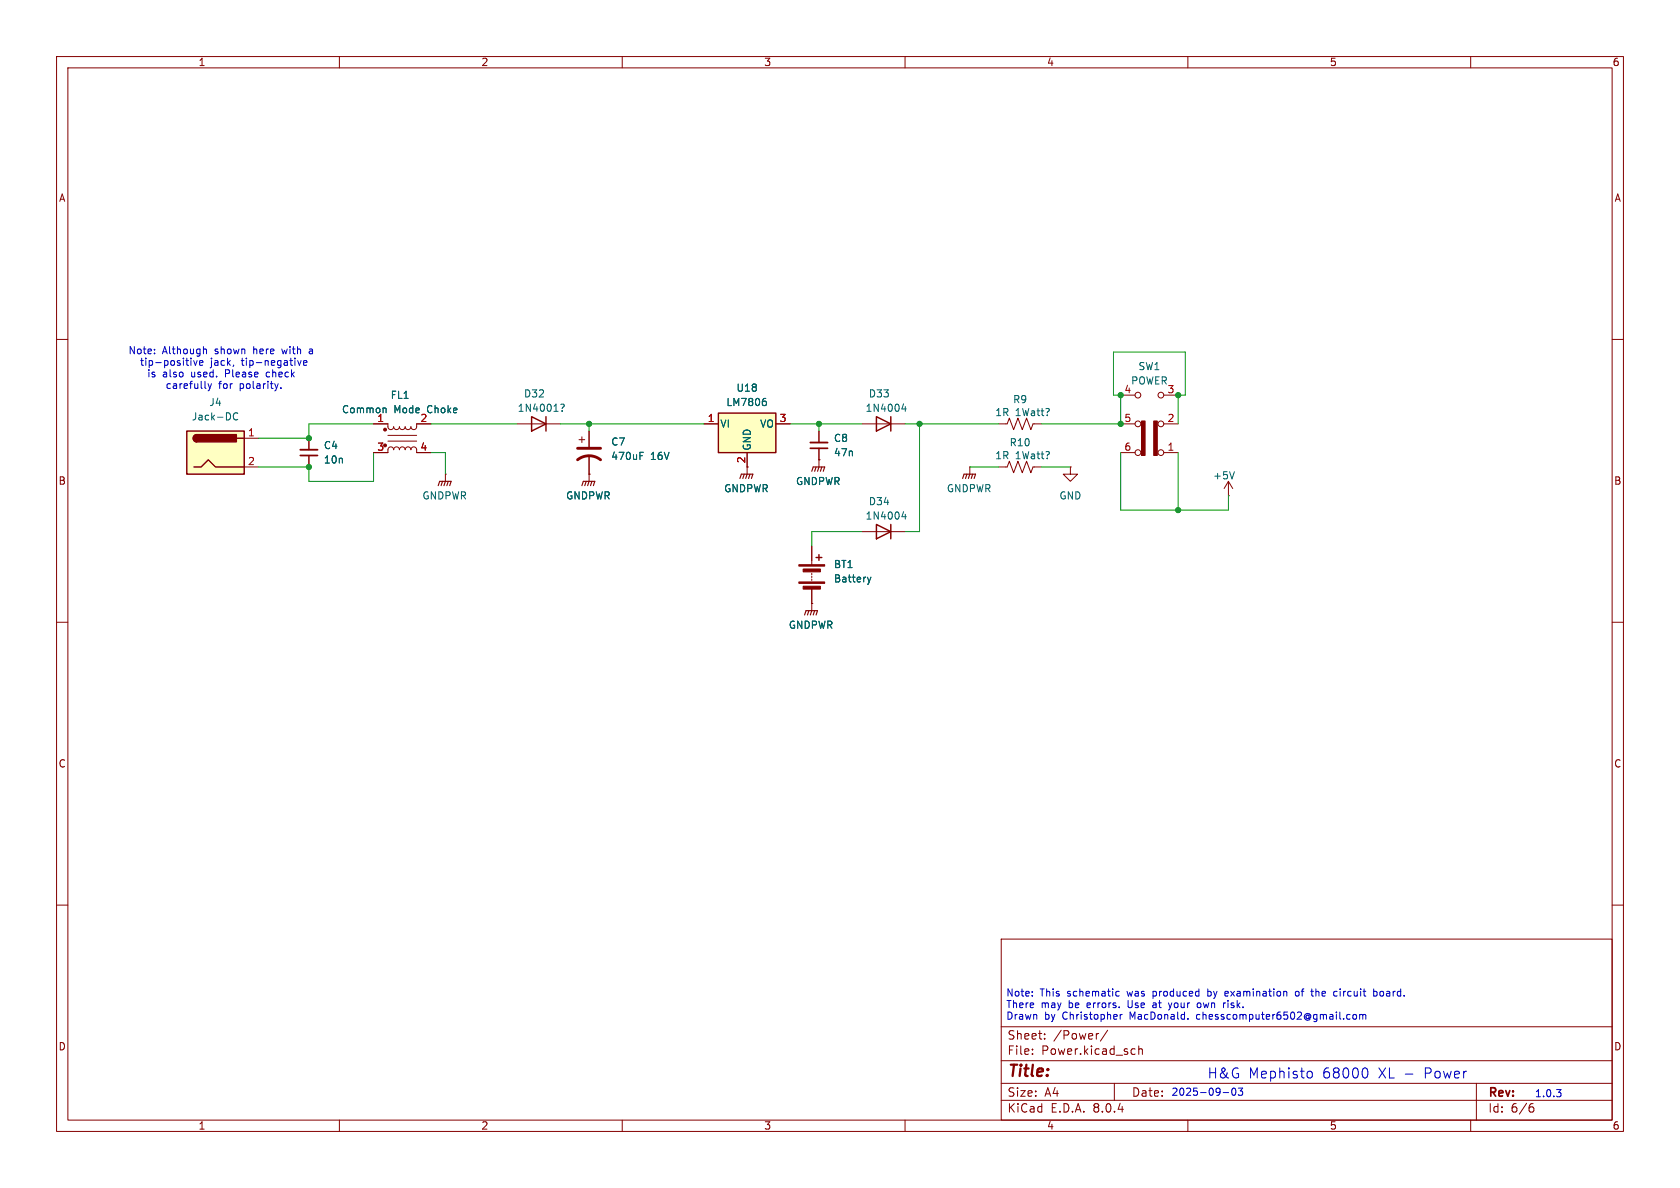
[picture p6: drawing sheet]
<svg xmlns="http://www.w3.org/2000/svg" width="297mm" height="210mm" viewBox="0 0 297 210" stroke-linecap="round" stroke-linejoin="round" font-family="sans-serif">
<g fill="none" stroke="#840000" stroke-width=".18">
<path d="M10 10h277v190h-277zM12 12h273v186h-273zM60 10v2M110 10v2M160 10v2M210 10v2M260 10v2M10 60h2M285 60h2M91.4 74.9h7.7M144.8 76.2v2M144.8 79.2v3.4"/>
<path d="M152.4 74.9h7.6M198.1 74.9h2.6M198.1 69.9h2.6M205.7 74.9h2.6M205.7 69.9h2.6M78.7 83.8h.1M78.7 83.8v1.3M144.8 81.3h.1M152.4 94h7.6M176.5 82.6h1.6l.3-1.1 .8 2.1 .8-2.1 .7 2.1 .8-2.1 .7 2.1 .4-1h1.5M198.1 80h2.6M205.7 80h2.6"/>
<path d="M10 110h2M285 110h2M10 160h2M285 160h2M177 166h108v32h-108zM60 198v2M110 198v2M160 198v2M177 194.5h108M177 191.5h108M177 187.5h108M177 181.5h108"/>
<path d="M182.5 186.3v.1M182.5 185.5v.1M184.7 183.6v.1M184.7 182.8v.1M194.2 182.7l-.2 .1M195.8 182.1l-1.3 2M197 191.5v3M200.2 185.4l.5 .1M200.7 186.3l-.5 .1M201.3 185.5l.2-.1 .4 .1 .1 .9M201.3 184.9v1.5M210 198v2"/>
<path d="M260 198v2M261 191.5v6.5M270.6 195.7h.3l.3 .3-.1 .5-.5 .1M271 195.1l-.4 .1"/>
<circle cx="201.2" cy="69.9" r=".51"/>
<circle cx="201.2" cy="74.9" r=".51"/>
<circle cx="205.2" cy="69.9" r=".51"/>
<circle cx="205.2" cy="74.9" r=".51"/>
<circle cx="201.2" cy="80" r=".51"/>
<circle cx="205.2" cy="80" r=".51"/>
</g>
<g fill="#840000" stroke="#840000" stroke-width=".18">
<path d="M204 74.4h.6v6.1h-.6z"/>
<path d="M201.8 74.4h.6v6.1h-.6z"/>
</g>
<path d="M77.5 85.9l.2-.8h2.1l-.3 .8M78.2 85.1l-.2 .8M78.7 85.1l-.2 .8M79.2 85.1l-.2 .8M143.5 83.3l.3-.7h2l-.3 .7M144.3 82.6l-.3 .7M144.8 82.6l-.3 .7M145.3 82.6l-.3 .7" fill="none" stroke="#840000" stroke-width=".2"/>
<path d="M143.3 78.2h3" fill="none" stroke="#840000" stroke-width=".33"/>
<path d="M143.3 79.2h3" fill="none" stroke="#840000" stroke-width=".3"/>
<path d="M94 73.7l2.5 1.2-2.5 1.3zM96.5 73.7v2.5M154.9 73.7l2.6 1.2-2.6 1.3zM157.5 73.7v2.5M154.9 92.7l2.6 1.3-2.6 1.3zM157.5 92.7v2.6" fill="none" stroke="#840000" stroke-width=".25"/>
<path d="M99.1 71.5l.5-.1 .1 .2-.3 .6M99.4 72.6v.1M159.7 71.4l-.3 .9h.8M160 71.9v.8M159.7 90.4l-.3 .9h.8M160 90.9v.9" fill="none" stroke="#006464" stroke-width=".18"/>
<path d="M33 76.2h10.2v7.6h-10.2z" fill="#ffffc2"/>
<path d="M33 76.2h10.2v7.6h-10.2zM34.8 76.8a.64 .64 0 0 0-.6 .7 .64 .64 0 0 0 .6 .6M41.9 77.5h1.3M34.3 82.6h1.3l1.2-1.3 1.3 1.3h5.1" fill="none" stroke="#840000" stroke-width=".25"/>
<g fill="#840000" stroke="#840000" stroke-width=".25">
<path d="M34.3 77l.5-.2v1.3a.63 .63 0 0 1-.6-.4 .63 .63 0 0 1 .1-.7z"/>
<path d="M34.8 76.8h7v1.3h-7z"/>
</g>
<path d="M43.2 77.5h2.5M43.2 82.6h2.5M189.2 82.6v1.2h1.3l-1.3 1.3-1.2-1.3h1.2M189.2 82.6h.1" fill="none" stroke="#840000" stroke-width=".18"/>
<path d="M42 73.1a.6 .6 0 0 0-.8 .4 .6 .6 0 0 0 .6 .7l.2-.1" fill="none" stroke="#006464" stroke-width=".18"/>
<path d="M127 73h10.2v7h-10.2z" fill="#ffffc2"/>
<path d="M127 73h10.2v7h-10.2zM144.3 98.6h1M144.8 98v1.1" fill="none" stroke="#840000" stroke-width=".25"/>
<g fill="none" stroke="#840000" stroke-width=".18">
<path d="M54.6 77.5v2M66 74.9h2.6v.8l.5 .2 .3-.1 .2-.4 .1 .4 .3 .1 .4-.1 .2-.4 .1 .4 .3 .1 .4-.1 .2-.4 .1 .3 .3 .2h.4l.2-.5 .2 .4 .4 .1 .4-.3 .1-.7h2.5M68.6 77h5.1M68.6 78h5.1M73.7 79.5l-.2-.4-.3-.1-.4 .1-.2 .4-.1-.3-.3-.2-.4 .1-.2 .4-.1-.3-.3-.2-.4 .1-.2 .4-.2-.4-.4-.1-.3 .2-.1 .3-.2-.4-.4-.1-.4 .3v.7h-2.6M102.4 77.7h1M102.9 77.2v1M104.1 76.2v2.8M124.5 74.9h2.5M137.2 74.9h2.5M144.8 76.2v2M144.8 79.2v2.1"/>
<path d="M176.5 74.9h1.6l.3-1 .8 2 .8-2 .7 2 .8-2 .7 2 .4-1h1.5M54.6 80.5v2.1M73.7 80h2.5M104.1 83.8h.1M104.1 80.5v4.6M132.1 80v3.8M143.5 96.5v3.3M144.8 81.3h.1M171.4 82.6h.1M171.4 82.6v1.2M217.2 87.6h.1M217.2 85.1l-.8 1.3"/>
<path d="M217.2 85.1v2.5M217.2 85.1l.7 1.3M143.5 106.7h.1M143.5 101.3v.3M143.5 101.9v.2M143.5 102.4v.2M143.5 104.1v3.9"/>
</g>
<path d="M67.9 72.1l.4 .2v.7M113.1 80h.6M135.1 70.4h.3M135.3 70.9l.2 .3v.3l-.2 .2M113.1 80.6h.5M218.2 83.4l-.4 1.3M153.4 102l.3 .9M153.7 102.9l-.2 .3M154 102l-.3 .9" fill="none" stroke="#006464" stroke-width=".18"/>
<g fill="none" stroke="#840000" stroke-width=".2">
<path d="M102.9 85.9l.2-.8h2.1l-.3 .8M103.6 85.1l-.2 .8M104.1 85.1l-.2 .8M104.6 85.1l-.2 .8M130.8 84.6l.3-.8h2l-.3 .8M131.6 83.8l-.3 .8M132.1 83.8l-.3 .8M132.6 83.8l-.3 .8M170.2 84.6l.2-.8h2.1l-.3 .8M170.9 83.8l-.2 .8M171.4 83.8l-.2 .8M172 83.8l-.3 .8"/>
<path d="M142.2 108.7l.3-.7h2l-.2 .7M143 108l-.3 .7M143.5 108l-.2 .7M144 108l-.2 .7"/>
</g>
<path d="M102.1 79.2h4.1M102.1 81.3a3.3 3.3 0 0 1 4.1 0" fill="none" stroke="#840000" stroke-width=".51"/>
<g fill="#840000" stroke="#840000" stroke-width=".18">
<path d="M141.2 102.9h4.6v.2h-4.6z"/>
<path d="M141.2 99.8h4.6v.3h-4.6z"/>
<path d="M142 103.6h3v.5h-3z"/>
<path d="M142 100.6h3v.5h-3z"/>
<circle cx="68.1" cy="78.7" r=".25"/>
<circle cx="68.1" cy="75.9" r=".25"/>
</g>
<path d="M53.1 79.5h3" fill="none" stroke="#840000" stroke-width=".33"/>
<path d="M53.1 80.5h3" fill="none" stroke="#840000" stroke-width=".3"/>
<g fill="none" stroke="#0000c2" stroke-width=".18">
<path d="M27.3 62.4v.1M27.3 61.8v.1M33.8 63.7v.9M34.2 63.7l.3 .9 .3-.9M35.3 63.8v.7h.5M35.8 63.8l.1 .2-.6 .2M36.1 61.7l.4 .2v.6M36.3 68.6l.1 .1M36.8 67.8l.3 .9M37.1 68.7l-.3 .4M37.4 67.8l-.3 .9M41.3 64.5v.2"/>
<path d="M49.2 67.8l-.3 .9M49.7 68.6v.1M52.6 63.7l.3 .9 .3-.9M53.7 64.2l.6-.2-.1-.2-.4-.1-.1 .2v.6h.5M54.8 61.7l-.1 .1M54.8 62.1l-.1 .1 .1 .3M182.5 176v.1M182.5 175.3v.1M197.3 176l.2 .1 .4-.1M197.9 175.3l-.4-.1-.2 .2M198 179.3v.9M198.4 179.3l-.4 .3"/>
<path d="M204 177.6l-.2 .2 .2 .3M206.6 177.3l.3 .8M206.9 178.1l-.3 .5M207.2 177.3l-.3 .8M211.8 177.3l-.2 .2 .1 .5 .2 .1h.3M212.1 177.3h.1M213.5 174.8v1.3M213.5 176l.1 .1M213.6 175.2l-.1 .1M216.5 177.3h.2M216.5 175.9l.2 .2h.3M217 175.2h-.3l-.2 .2"/>
<path d="M217.1 175.5l-.6 .2M227.4 175.3l.1 .8M229.5 175.3l-.3-.1-.2 .3 .1 .5 .1 .1 .3-.1M231.7 175.2h.5M232.1 176.1h.1M236 175.2l.4 .1M236.4 176l-.4 .1M238.2 179.4h.5M239.3 179.4l.3-.1 .2 .3v.3l-.2 .3-.3-.1-.1-.2zM240.4 179.4l.3-.1 .2 .2M240.4 179.3v.9M240.9 179.5l.2-.2 .3 .1 .1 .8"/>
<path d="M240.9 179.5v.7M242.9 175.3l.3-.1 .3 .3-.2 .5h-.4M242.9 174.8v1.3M244 175.4v.6M210 180.1v.1M216.2 193.1h1M217.9 192.4h.2a.68 .68 0 0 1 .4 .6 .68 .68 0 0 1-.4 .6 .84 .84 0 0 1-.2-1.2zM218.9 192.4h.8l-.4 .4 .3 .2v.5l-.2 .1-.5-.1M231.4 189.4a.48 .48 0 0 1 .6 .3v.5a.48 .48 0 0 1-.6 .4M238.2 180.1h.5M241.4 188.8a1.11 1.11 0 0 1 0 1.8M275.2 192.6h.8l-.5 .5"/>
<path d="M275.7 193.1l.3 .2v.3l-.3 .3"/>
</g>
<g fill="none" stroke="#009600" stroke-width=".18">
<path d="M66 74.9h-11.4v2.6h-8.9M76.2 74.9h15.2M99.1 74.9h25.4M104.1 74.9v1.3M139.7 74.9h12.7M144.8 74.9v1.3M160 74.9h16.5M162.6 74.9v19.1h-2.6M184.1 74.9h14v-5h-1.3v-7.7h12.7v7.7h-1.2v5M66 80v5.1h-11.4v-2.5h-8.9M76.2 80h2.5v3.8M152.4 94h-8.9v2.5"/>
<path d="M171.4 82.6h5.1M184.1 82.6h5.1M198.1 80v10.2h19.1v-2.6M208.3 80v10.2"/>
</g>
<g fill="#009600" stroke="#009600" stroke-width=".18">
<circle cx="162.6" cy="74.9" r=".46"/>
<circle cx="144.8" cy="74.9" r=".46"/>
<circle cx="54.6" cy="77.5" r=".46"/>
<circle cx="54.6" cy="82.6" r=".46"/>
<circle cx="104.1" cy="74.9" r=".46"/>
<circle cx="208.3" cy="90.2" r=".46"/>
<circle cx="198.1" cy="74.9" r=".46"/>
<circle cx="198.1" cy="69.9" r=".46"/>
<circle cx="208.3" cy="69.9" r=".46"/>
</g>
<text font-size="2.8" fill="#840000" x="178" y="190.9">Title:</text>
<g font-size="2.5" fill="#0000c2">
<text x="213.4" y="190.9">H&amp;G</text>
<text x="220.7" y="190.9">Mephisto</text>
<text x="233.8" y="190.9">68000</text>
<text x="243.7" y="190.9">XL -</text>
<text x="252" y="190.9">Power</text>
</g>
<g font-size="2.1" fill="#840000">
<text x="178" y="184">Sheet:</text>
<text x="186.2" y="184">/Power/</text>
<text x="178" y="186.7">File:</text>
<text x="184.1" y="186.7">Power.kicad_sch</text>
<text x="178" y="196.9">KiCad</text>
<text x="178" y="194.1">Size:</text>
<text x="184.7" y="194.1">A4</text>
<text x="185.7" y="196.9">E.D.A.</text>
<text x="193.3" y="196.9">8.0.4</text>
<text x="200" y="194.1">Date:</text>
<text x="263" y="194.3">Rev:</text>
<text x="263" y="196.9">Id:</text>
<text x="267.1" y="196.9">6/6</text>
</g>
<g font-size="1.8" fill="#840000">
<text x="35" y="11.9">1</text>
<text x="85" y="11.9">2</text>
<text x="135" y="11.9">3</text>
<text x="185" y="11.9">4</text>
<text x="235" y="11.9">5</text>
<text x="285" y="11.9">6</text>
<text x="10.3" y="35.9">A</text>
<text x="285.3" y="35.9">A</text>
<text x="131.8" y="82" transform="rotate(-90 131.8 82)">2</text>
<text x="10.3" y="85.9">B</text>
<text x="285.3" y="85.9">B</text>
<text x="10.3" y="135.9">C</text>
<text x="285.3" y="135.9">C</text>
<text x="10.3" y="185.9">D</text>
<text x="285.3" y="185.9">D</text>
<text x="35" y="199.9">1</text>
<text x="85" y="199.9">2</text>
<text x="135" y="199.9">3</text>
<text x="185" y="199.9">4</text>
<text x="235" y="199.9">5</text>
<text x="285" y="199.9">6</text>
</g>
<g font-size="1.8" fill="#0000c2">
<text x="22.6" y="62.8">Note:</text>
<text x="24.6" y="64.9">tip-positive</text>
<text x="28.7" y="62.8">Although</text>
<text x="37.2" y="64.9">jack,</text>
<text x="38.1" y="62.8">shown</text>
<text x="42.8" y="64.9">tip-negative</text>
<text x="45.1" y="62.8">here</text>
<text x="50.3" y="62.8">with</text>
<text x="55.3" y="62.8">a</text>
<text x="25.9" y="66.9">is</text>
<text x="28.7" y="66.9">also</text>
<text x="29.2" y="69">carefully</text>
<text x="33.9" y="66.9">used.</text>
<text x="38.6" y="69">for</text>
<text x="40.1" y="66.9">Please</text>
<text x="42.5" y="69">polarity.</text>
<text x="47.5" y="66.9">check</text>
<text x="177.8" y="176.4">Note:</text>
<text x="177.8" y="178.4">There</text>
<text x="183.9" y="176.4">This</text>
<text x="184.1" y="178.4">may</text>
<text x="188.8" y="176.4">schematic</text>
<text x="189" y="178.4">be</text>
<text x="192.4" y="178.4">errors.</text>
<text x="199.6" y="176.4">was</text>
<text x="199.8" y="178.4">Use</text>
<text x="204.3" y="176.4">produced</text>
<text x="204.5" y="178.4">at</text>
<text x="207.5" y="178.4">your</text>
<text x="212.7" y="178.4">own</text>
<text x="214.1" y="176.4">by</text>
<text x="217.4" y="176.4">examination</text>
<text x="217.5" y="178.4">risk.</text>
<text x="230.1" y="176.4">of</text>
<text x="233.1" y="176.4">the</text>
<text x="237.3" y="176.4">circuit</text>
<text x="244.5" y="176.4">board.</text>
<text x="177.8" y="180.5">Drawn</text>
<text x="184.7" y="180.5">by</text>
<text x="187.9" y="180.5">Christopher</text>
<text x="200" y="180.5">MacDonald.</text>
<text x="212" y="180.5">chesscomputer6502@gmail.com</text>
<text x="207" y="193.9">2025-09-03</text>
<text x="271.3" y="194.2">1.0.3</text>
</g>
<g font-size="1.8" fill="#006464">
<text x="201.2" y="65.6">SW1</text>
<text x="36.9" y="72">J4</text>
<text x="69" y="70.7">FL1</text>
<text x="92.5" y="70.5">D32</text>
<text x="128.3" y="72">LM7806</text>
<text x="130.1" y="69.4">U18</text>
<text x="153.5" y="70.5">D33</text>
<text x="179" y="71.5">R9</text>
<text x="199.9" y="68.2">POWER</text>
<text x="33.8" y="74.5">Jack-DC</text>
<text x="60.4" y="73.3">Common</text>
<text x="69.6" y="73.3">Mode</text>
<text x="75.6" y="73.3">Choke</text>
<text x="91.4" y="73">1N4001?</text>
<text x="127.3" y="75.8">VI</text>
<text x="134.3" y="75.8">VO</text>
<text x="152.9" y="73">1N4004</text>
<text x="175.8" y="73.8">1R</text>
<text x="179.5" y="73.8">1Watt?</text>
<text x="57.2" y="79.6">C4</text>
<text x="57.2" y="82.1">10n</text>
<text x="108" y="79">C7</text>
<text x="108" y="81.5">470uF</text>
<text x="115" y="81.5">16V</text>
<text x="132.9" y="79.8" transform="rotate(-90 132.9 79.8)">GND</text>
<text x="147.3" y="78.3">C8</text>
<text x="147.3" y="80.9">47n</text>
<text x="175.8" y="81.4">1R</text>
<text x="178.4" y="79.1">R10</text>
<text x="179.5" y="81.4">1Watt?</text>
<text x="74.6" y="88.5">GNDPWR</text>
<text x="100" y="88.5">GNDPWR</text>
<text x="127.9" y="87.2">GNDPWR</text>
<text x="140.6" y="86">GNDPWR</text>
<text x="153.5" y="89.5">D34</text>
<text x="167.3" y="87.2">GNDPWR</text>
<text x="187.2" y="88.5">GND</text>
<text x="214.4" y="84.9">+5V</text>
<text x="152.9" y="92">1N4004</text>
<text x="147.3" y="100.6">BT1</text>
<text x="147.3" y="103.2">Battery</text>
<text x="139.4" y="111.4">GNDPWR</text>
</g>
<g font-size="1.8" fill="#a90000">
<text x="198.7" y="69.6">4</text>
<text x="206.3" y="69.6">3</text>
<text x="43.7" y="77.2">1</text>
<text x="66.6" y="74.7">1</text>
<text x="74.2" y="74.7">2</text>
<text x="125" y="74.7">1</text>
<text x="137.7" y="74.7">3</text>
<text x="198.7" y="74.7">5</text>
<text x="206.3" y="74.7">2</text>
<text x="43.7" y="82.3">2</text>
<text x="66.6" y="79.8">3</text>
<text x="74.2" y="79.8">4</text>
<text x="198.7" y="79.8">6</text>
<text x="206.3" y="79.8">1</text>
</g>
</svg>
